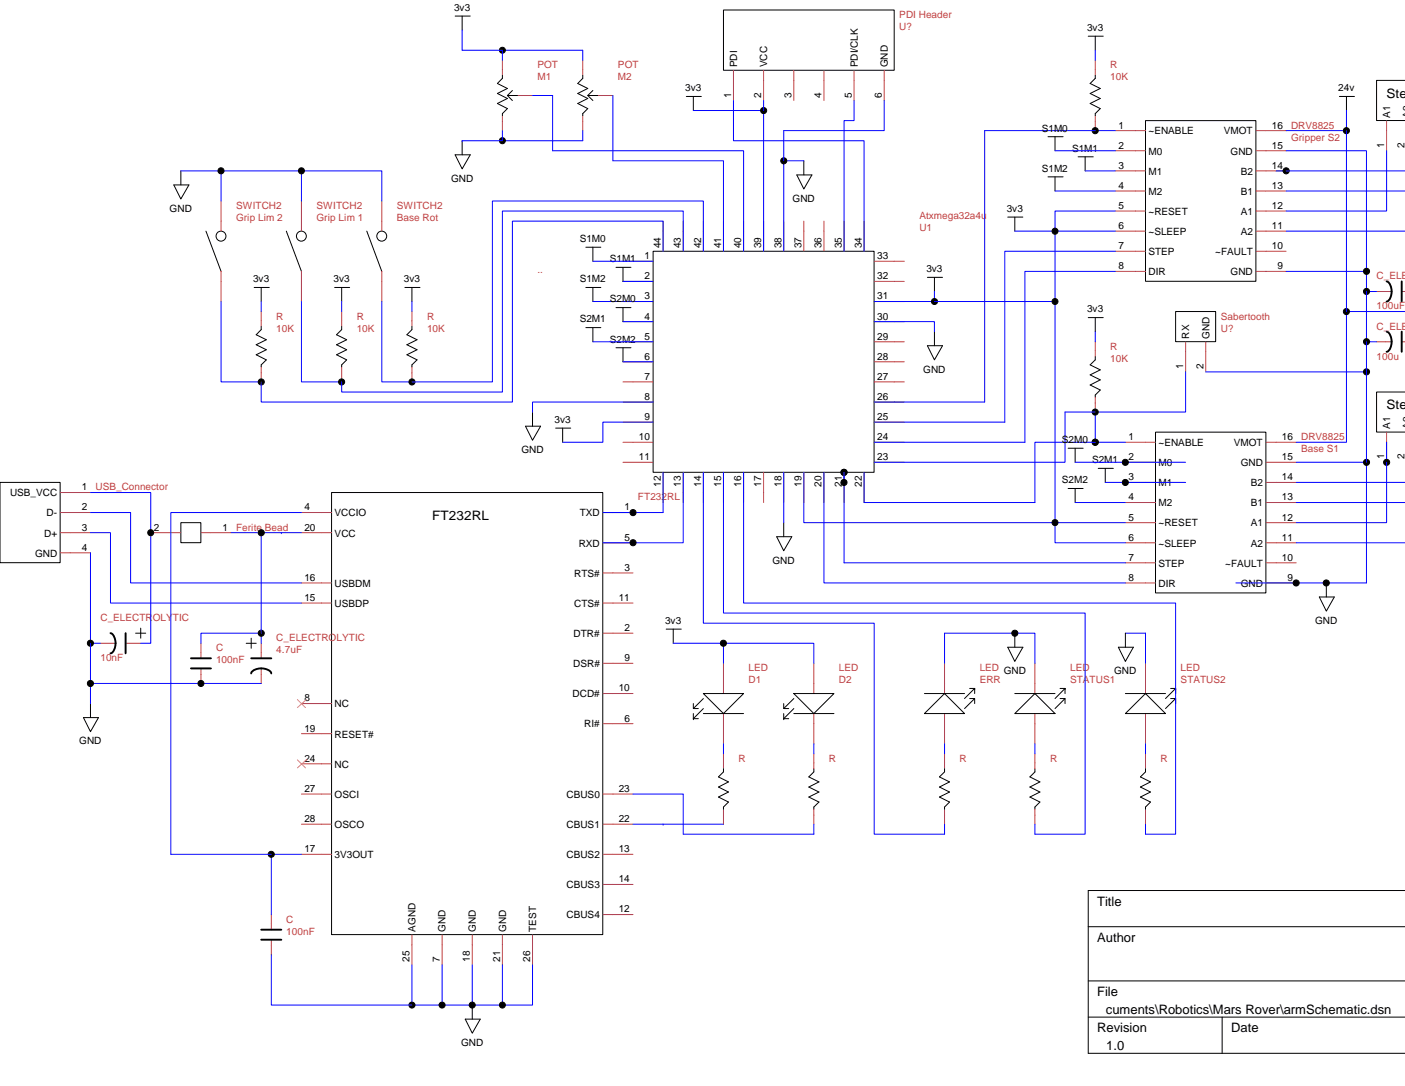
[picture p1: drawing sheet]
<svg xmlns="http://www.w3.org/2000/svg" width="279mm" height="216mm" viewBox="0 0 279 216" stroke-linecap="round" stroke-linejoin="round" font-family="sans-serif">
<g fill="none" stroke="#000" stroke-width=".2">
<path d="M90.5 3.2h3M91.9 3.2v2.8M99.9 15v.6l-1 1 2 1-2 1 2 1-2 1 2 1-1 1v.4M100.9 19l1 1M101.9 18l-1 1h2M115.9 15v.6l-1 1 2 1-2 1 2 1-2 1 2 1-1 1v.4M116.9 19l1 1M117.9 18l-1 1h2M136.5 19.2h3M137.9 19.2v2.8M143.9 2h33.9v12h-33.9zM216.4 7.2h3"/>
<path d="M217.8 7.2v2.8M217.8 15v.6l-1 1 2 1-2 1 2 1-2 1 2 1-1 1v.4M266.4 19.2h2.9M267.8 19.2v2.8M279.4 16h-5.7v8h5.7M34.6 36.8h3l-1.6 2.8zM36 34v2.8M90.5 30.8h3l-1.6 2.8zM91.9 28v2.8M158.5 34.8h3l-1.6 2.8zM159.9 32v2.8M208.4 27.2h3"/>
<path d="M208.4 35.2h3M209.8 27.2v2.8M209.8 35.2v2.8M214.4 31.2h3M215.8 31.2v2.8M227.8 24h21.9v31.9h-21.9zM41 46l3 8M50.5 57.1h3.1M51.9 57.1v2.8M56.9 46l3 8M66.5 57.1h3M67.9 57.1v2.8"/>
<path d="M72.9 46l3 8M80.5 57.1h3M81.9 57.1v2.8M116.5 57.1h3M116.5 49.1h3M117.9 49.1v2.8M117.9 57.1v2.8M122.5 53.1h3M123.9 53.1v2.8M129.9 50h43.9v43.9h-43.9zM184.4 55.1h3M185.8 55.1v2.9"/>
<path d="M200.4 43.2h3M201.8 43.2v2.8M51.9 64.9v.6l-1 1 2.1 1-2.1 1 2.1 1-2.1 1 2.1 1-1.1 1v.4M67.9 64.9v.6l-1 1 2 1-2 1 2 1-2 1 2 1-1 1v.4M81.9 64.9v.6l-1 1 2 1-2 1 2 1-2 1 2 1-1 1v.4M116.5 65.1h3M117.9 65.1v2.8M122.5 61.2h3M122.5 69.1h3M123.9 61.2v2.7M123.9 69.1v2.8M184.4 68.7h3l-1.6 2.8z"/>
<path d="M185.8 65.9v2.8M216.4 63.1h3M217.8 63.1v2.8M217.8 70.9v.6l-1 1 2 1-2 1 2 1-2 1 2 1-1 1v.4M233.8 61.9h7.9v6h-7.9zM279.4 77.9h-5.7v8h5.7M0 95.9h12v16h-12zM65.9 97.9h54v87.9h-54zM104.5 84.7h3l-1.6 2.8zM105.9 81.9v2.8M110.5 85.1h3M111.9 85.1v2.8"/>
<path d="M212.4 89.1h3M212.4 97.1h3M213.8 89.1v2.8M213.8 97.1v2.8M218.4 93.1h3M219.8 93.1v2.8M229.8 85.9h21.9v32h-21.9zM36 103.9h3.9v4h-3.9zM154.5 106.7h3l-1.6 2.8zM155.9 103.9v2.8M262.4 118.7h2.9l-1.5 2.8zM263.8 115.9v2.8"/>
<path d="M18 139.9v2.8M27 125.9h2M28 124.9v2M49 127.9h1.9M50 126.9v2M132.5 125.1h3M133.9 125.1v2.8M137.9 139.9v1h1M139.9 137.9h8l-4 4zM139.9 138.9l-2 2M155.9 139.9v1h.9M157.9 137.9h7.9l-4 4z"/>
<path d="M157.9 138.9l-2 2M183.8 137.9h8M192.8 138.9h1v1M192.8 136.9h1M193.8 138.9l-2 2M193.8 136.9l-2 2M193.8 136.9h.1M193.8 136.9v1M200.4 128.7h3l-1.6 2.8zM201.8 137.9h8M201.8 125.9v2.8M210.8 138.9h1v1"/>
<path d="M210.8 136.9h1M211.8 138.9l-2 2M211.8 136.9l-2 2M211.8 136.9h.1M211.8 136.9v1M222.4 128.7h3l-1.6 2.8zM223.8 137.9h8M223.8 125.9v2.8M232.8 138.9h1v1M232.8 136.9h1M233.8 138.9l-2 2M233.8 136.9l-2 2"/>
<path d="M233.8 136.9h.1M233.8 136.9v1M16.6 142.7h3l-1.6 2.8zM137.9 142.9h.1M137.9 141.9v1M137.9 142.9h1M139.9 141.9h8M139.9 140.9l-2 2M143.9 152.9v.6l-1 1 2 .9-2 1.1 2 1-2 1 2 .9-1 1v.4M155.9 142.9h.1M155.9 141.9v1M155.9 142.9h.9"/>
<path d="M157.9 141.9h7.9M157.9 140.9l-2 2M161.8 152.9v.6l-1 1 2.1 .9-2.1 1.1 2.1 1-2.1 1 2.1 .9-1.1 1v.4M183.8 141.9l4-4 4 4zM187.8 152.9v.6l-1 1 2 .9-2 1.1 2 1-2 1 2 .9-1 1v.4M201.8 141.9l4-4 4 4zM205.8 152.9v.6l-1 1 2 .9-2 1.1 2 1-2 1 2 .9-1 1v.4M223.8 141.9l4-4 4 4zM227.8 152.9v.6l-1 1 2 .9-2 1.1 2 1-2 1 2 .9-1 1v.4M279.4 177h-63v32.4h63M93.9 199.8v2.8M216.4 184.2h63"/>
<path d="M216.4 195h63M92.5 202.6h3l-1.6 2.8zM216.4 202.2h63M243 202.2v7.2"/>
<circle cx="43.9" cy="46.9" r=".99"/>
<circle cx="59.9" cy="46.9" r=".99"/>
<circle cx="75.9" cy="46.9" r=".99"/>
</g>
<g fill="none" stroke="#c04040" stroke-width=".2">
<path d="M99.9 12v3M102.9 19h3M115.9 12v3M118.9 19h3M145.9 14v6M151.8 14v6M157.9 14v6M163.9 14v6M169.8 14v6M175.8 14v6M217.8 12v3M44 40v6"/>
<path d="M59.9 40v6M75.9 40v6M99.9 23v3M115.9 23v3M217.8 23v3M221.8 26h6M221.8 30h6M221.8 34h6M221.8 38h6M249.8 26h6M249.8 30h6M249.8 34h6"/>
<path d="M249.8 38h6M275.7 24v6M44 54v5.9M59.9 54v5.9M75.9 54v5.9M123.9 51.9h6M123.9 55.9h6M123.9 59.9h6M131.9 44v6M135.9 44v6M139.9 44v6M143.9 44v6"/>
<path d="M147.9 44v6M151.8 44v6M155.9 44v6M159.9 44v6M163.9 44v6M167.9 44v6M171.8 44v6M173.8 51.9h6M173.8 55.9h6M173.8 59.9h6M221.8 42h6M221.8 46h6"/>
<path d="M221.8 50h6M221.8 54h6M249.8 42h6M249.8 46h6M249.8 50h6M249.8 54h6M273.7 58h3M278.7 58h.7M51.9 61.9v3M51.9 72.9v3M67.9 61.9v3M67.9 72.9v3"/>
<path d="M81.9 61.9v3M81.9 72.9v3M123.9 63.9h6M123.9 67.9h6M123.9 71.9h6M123.9 75.9h6M123.9 79.9h6M173.8 63.9h6M173.8 67.9h6M173.8 71.9h6M173.8 75.9h6M173.8 79.9h6"/>
<path d="M217.8 67.9v3M217.8 78.9v3M235.8 67.9v6M239.8 67.9v6M273.7 67.9h3M278.7 67.9h.7M12 97.9h6M123.9 83.9h6M123.9 87.9h6M123.9 91.9h6M131.9 93.9v6M135.9 93.9v6"/>
<path d="M139.9 93.9v6M143.9 93.9v6M147.9 93.9v6M151.8 93.9v6M155.9 93.9v6M159.9 93.9v6M163.9 93.9v6M167.9 93.9v6M171.8 93.9v6M173.8 83.9h6M173.8 87.9h6M173.8 91.9h6"/>
<path d="M223.8 87.9h6M223.8 91.9h6M223.8 95.9h6M223.8 99.9h6M251.8 87.9h6M251.8 91.9h6M251.8 95.9h6M251.8 99.9h6M275.7 85.9v6M12 101.9h6M12 105.9h6M12 109.9h6"/>
<path d="M30 105.9h6M40 105.9h6M59.9 101.9h6M59.9 119.9h6M59.9 115.9h6M59.9 105.9h6M119.9 101.9h6M119.9 113.9h6M119.9 107.9h6M119.9 119.9h6M223.8 107.9h6M223.8 115.9h6"/>
<path d="M223.8 103.9h6M223.8 111.9h6M251.8 107.9h6M251.8 115.9h6M251.8 103.9h6M251.8 111.9h6M20 127.9h3M25 127.9h3M40 127.9v3M40 132.9v3M51.9 127.9v3M51.9 132.9v3"/>
<path d="M59.9 139.9h6M119.9 125.9h6M119.9 131.9h6M119.9 137.9h6M143.9 131.9v6M161.8 131.9v6M187.8 131.9v6M205.8 131.9v6M227.8 131.9v6M59.9 145.9h6M59.9 157.9h6M59.9 151.8h6"/>
<path d="M119.9 143.9h6M119.9 157.9h6M143.9 141.9v6M143.9 149.9v3M161.8 141.9v6M161.8 149.9v3M187.8 141.9v6M187.8 149.9v3M205.8 141.9v6M205.8 149.9v3M227.8 141.9v6M227.8 149.9v3"/>
<path d="M59.9 169.8h6M59.9 163.9h6M119.9 169.8h6M119.9 175.8h6M119.9 163.9h6M143.9 160.8v3.1M161.8 160.8v3.1M187.8 160.8v3.1M205.8 160.8v3.1M227.8 160.8v3.1M54 181.8v3M54 186.8v3"/>
<path d="M81.9 185.8v6M87.9 185.8v6M93.9 185.8v6M99.9 185.8v6M105.9 185.8v6M119.9 181.8h6"/>
</g>
<path d="M59.1 139.1l1.6 1.6M60.9 139.1l-1.8 1.6M59.1 151.1l1.6 1.6M60.9 151.1l-1.8 1.6" fill="none" stroke="#ff7e7e" stroke-width=".2"/>
<g fill="none" stroke="#00f" stroke-width=".2">
<path d="M91.9 6v4h24v2M99.9 10v2M105.9 19h4v11h38v20M121.9 19v13h22v18M145.9 20v8h25.9v22M151.8 20v30M169.8 20v4h-1.9v26M175.8 20v6h-19.9v24M217.8 10v2M36 34h23.9M44 34v6M59.9 34h16v6"/>
<path d="M59.9 34v6M91.9 28h.1M99.9 26v2M115.9 26v2h-24M137.9 22h13.9M155.9 32h4M209.8 30h12M209.8 38h12M215.8 34h6M221.8 26h-26v53.9h-22M253.8 34h25.6M255.8 30h15.9v24"/>
<path d="M255.8 38h23.6M267.8 22v4h-12M267.8 26v35.9M275.7 30v12h-19.9M51.9 59.9v2M67.9 59.9v2M81.9 59.9v2M117.9 59.9h12M117.9 51.9h12M123.9 55.9h6M131.9 50v-6h-30v35.9h-50v-4h-7.9v-16M135.9 50v-8h-36v35.9h-32v-2h-8v-16"/>
<path d="M139.9 50v-10h-42v35.9h-22v-16M185.8 59.9h24M185.8 58v1.9h-12M221.8 46h-12v57.9M221.8 50h-22v33.9h-26M221.8 42h-12v4h-8M221.8 54h-18v33.9h-30M255.8 54h15.9M255.8 46h23.6M271.7 54v61.9h-25.9M271.7 58h2M117.9 67.9h12"/>
<path d="M123.9 63.9h6M123.9 71.9h6M129.9 79.9h-24v2M173.8 63.9h12v2M217.8 65.9v2M235.8 73.9v8h-18M239.8 73.9h31.9M267.8 61.9h11.6M267.8 61.9v26h-10M271.7 67.9h2M18 97.9h12v30h-2M129.9 83.9h-10v4h-8"/>
<path d="M131.9 93.9v8h-12M135.9 93.9v14h-16M139.9 93.9v30h33.9v41.9h14v-1.9M143.9 93.9v28h71.9v43.9h-10v-1.9M147.9 93.9v26h85.9v45.9h-6v-1.9M155.9 93.9v10M159.9 93.9v10h49.9M163.9 93.9v22h59.9M167.9 93.9v18h55.9M213.8 99.9h10M213.8 91.9h22M217.8 81.9h-6v10h-38"/>
<path d="M217.8 87.9h6M217.8 87.9h-12v12h-34v-6M217.8 81.9v6M219.8 95.9h16M257.8 99.9h21.6M257.8 91.9h13.9M257.8 95.9h21.6M275.7 87.9v16h-17.9M18 101.9h8v14h33.9M18 105.9h4v14h37.9M18 109.9v26M46 105.9h13.9"/>
<path d="M51.9 105.9v22M55.9 105.9h.1M59.9 101.9h-25.9v67.9h25.9M209.8 103.9v4h14M209.8 103.9h14M257.8 107.9h21.6M18 127.9h2M51.9 135.9h-33.9v4M51.9 125.9h-11.9v2M133.9 127.9h10M143.9 127.9h17.9v4M143.9 127.9v4"/>
<path d="M187.8 131.9v-6h18v6M223.8 125.9h4v6M125.9 157.9h10v7.9h25.9v-1.9M143.9 147.9v2M161.8 147.9v2M187.8 147.9v2M205.8 147.9v2M227.8 147.9v2M54 169.8v12M125.9 163.9h18M131.9 163.9h.1M54 189.8v10h27.9"/>
<path d="M81.9 191.8v8M81.9 199.8h18M87.9 191.8v8M93.9 191.8v8M99.9 191.8v8M105.9 191.8v8h-6"/>
</g>
<g fill="#000" stroke="#000" stroke-width=".2">
<circle cx="99.9" cy="10" r=".59"/>
<circle cx="43.9" cy="34" r=".61"/>
<circle cx="59.9" cy="34" r=".6"/>
<circle cx="99.9" cy="28" r=".6"/>
<circle cx="151.9" cy="22" r=".61"/>
<circle cx="155.9" cy="32" r=".61"/>
<circle cx="217.8" cy="26" r=".61"/>
<circle cx="255.8" cy="34" r=".61"/>
<circle cx="267.7" cy="26" r=".61"/>
<circle cx="185.8" cy="59.9" r=".6"/>
<circle cx="209.8" cy="46" r=".6"/>
<circle cx="209.8" cy="59.9" r=".59"/>
<circle cx="271.7" cy="53.9" r=".61"/>
<circle cx="271.7" cy="57.9" r=".61"/>
<circle cx="52" cy="75.9" r=".61"/>
<circle cx="67.9" cy="75.9" r=".61"/>
<circle cx="81.9" cy="75.9" r=".61"/>
<circle cx="267.7" cy="61.9" r=".61"/>
<circle cx="271.7" cy="73.9" r=".61"/>
<circle cx="271.7" cy="67.9" r=".61"/>
<circle cx="167.8" cy="93.9" r=".61"/>
<circle cx="167.8" cy="95.9" r=".61"/>
<circle cx="217.8" cy="81.9" r=".61"/>
<circle cx="217.8" cy="87.9" r=".61"/>
<circle cx="223.8" cy="91.9" r=".61"/>
<circle cx="223.8" cy="95.9" r=".61"/>
<circle cx="271.7" cy="91.9" r=".61"/>
<circle cx="275.7" cy="91.9" r=".61"/>
<circle cx="30" cy="105.9" r=".6"/>
<circle cx="52" cy="105.9" r=".61"/>
<circle cx="125.9" cy="101.9" r=".61"/>
<circle cx="125.9" cy="107.9" r=".61"/>
<circle cx="209.8" cy="103.9" r=".6"/>
<circle cx="257.8" cy="115.9" r=".61"/>
<circle cx="263.7" cy="115.9" r=".61"/>
<circle cx="18" cy="127.9" r=".61"/>
<circle cx="18" cy="135.9" r=".61"/>
<circle cx="40" cy="135.9" r=".6"/>
<circle cx="52" cy="125.9" r=".61"/>
<circle cx="143.9" cy="127.9" r=".61"/>
<circle cx="201.8" cy="125.9" r=".61"/>
<circle cx="53.9" cy="169.8" r=".6"/>
<circle cx="81.9" cy="199.8" r=".6"/>
<circle cx="87.9" cy="199.8" r=".6"/>
<circle cx="93.9" cy="199.8" r=".6"/>
<circle cx="99.9" cy="199.8" r=".59"/>
</g>
<path d="M275.7 55.9a2.33 2.33 0 0 1 1 2.6 1.66 1.66 0 0 1-1 1.4M278.7 55.9v4M275.7 65.9a2.33 2.33 0 0 1 1 2.6 1.66 1.66 0 0 1-1 1.4M278.7 65.9v4M22 125.9a2.34 2.34 0 0 1 .9 2.5 1.69 1.69 0 0 1-.9 1.5M25 125.9v4M38 132.9h4M38 130.9h4M50 133.9a2.3 2.3 0 0 1 2.5-1 1.72 1.72 0 0 1 1.5 1M50 130.9h4M51.9 186.8h4M51.9 184.8h4" fill="none" stroke="#000" stroke-width=".38"/>
<g font-size="2.6">
<text x="275.7" y="19.4">Ste</text>
<text x="275.7" y="81.3">Ste</text>
<text x="85.9" y="103.3">FT232RL</text>
<text x="218.2" y="180.1">Title</text>
<text x="218.2" y="187.3">Author</text>
<text x="218.2" y="198">File</text>
<text x="219.9" y="201.6">cuments\Robotics\Mars Rover\armSchematic.dsn</text>
<text x="218.2" y="205.2">Revision</text>
<text x="220" y="208.8">1.0</text>
<text x="244.8" y="205.2">Date</text>
</g>
<g font-size="2">
<text x="90.3" y="2.2">3v3</text>
<text x="216.2" y="6.2">3v3</text>
<text x="146.6" y="13.4" transform="rotate(-90 146.6 13.4)">PDI</text>
<text x="152.6" y="13.4" transform="rotate(-90 152.6 13.4)">VCC</text>
<text x="170.6" y="13.4" transform="rotate(-90 170.6 13.4)">PDI/CLK</text>
<text x="176.6" y="13.4" transform="rotate(-90 176.6 13.4)">GND</text>
<text x="136.2" y="18.2">3v3</text>
<text x="145.4" y="19.4" transform="rotate(-90 145.4 19.4)">1</text>
<text x="151.4" y="19.4" transform="rotate(-90 151.4 19.4)">2</text>
<text x="157.4" y="19.4" transform="rotate(-90 157.4 19.4)">3</text>
<text x="163.4" y="19.4" transform="rotate(-90 163.4 19.4)">4</text>
<text x="169.4" y="19.4" transform="rotate(-90 169.4 19.4)">5</text>
<text x="175.4" y="19.4" transform="rotate(-90 175.4 19.4)">6</text>
<text x="266.1" y="18.2">24v</text>
<text x="276.5" y="23.4" transform="rotate(-90 276.5 23.4)">A1</text>
<text x="207.2" y="26.2">S1M0</text>
<text x="222.4" y="25.5">1</text>
<text x="222.4" y="29.5">2</text>
<text x="228.4" y="26.7">~ENABLE</text>
<text x="243.4" y="26.7">VMOT</text>
<text x="252.9" y="29.5">15</text>
<text x="252.9" y="25.5">16</text>
<text x="275.3" y="29.4" transform="rotate(-90 275.3 29.4)">1</text>
<text x="279.3" y="29.4" transform="rotate(-90 279.3 29.4)">2</text>
<text x="207.2" y="34.1">S1M2</text>
<text x="213.2" y="30.1">S1M1</text>
<text x="222.4" y="33.5">3</text>
<text x="228.4" y="30.7">M0</text>
<text x="228.4" y="34.7">M1</text>
<text x="244.7" y="30.7">GND</text>
<text x="246.7" y="34.7">B2</text>
<text x="252.9" y="33.5">14</text>
<text x="89.7" y="36.1">GND</text>
<text x="157.6" y="40.1">GND</text>
<text x="222.4" y="37.5">4</text>
<text x="222.4" y="41.5">5</text>
<text x="228.4" y="38.7">M2</text>
<text x="246.7" y="38.7">B1</text>
<text x="252.9" y="41.5">12</text>
<text x="252.9" y="37.5">13</text>
<text x="33.7" y="42.1">GND</text>
<text x="200.2" y="42.1">3v3</text>
<text x="222.4" y="45.5">6</text>
<text x="228.4" y="42.7">~RESET</text>
<text x="228.4" y="46.7">~SLEEP</text>
<text x="246.7" y="46.7">A2</text>
<text x="246.7" y="42.7">A1</text>
<text x="252.9" y="45.5">11</text>
<text x="115.3" y="48.1">S1M0</text>
<text x="121.3" y="52.1">S1M1</text>
<text x="128.2" y="51.5">1</text>
<text x="131.4" y="49.4" transform="rotate(-90 131.4 49.4)">44</text>
<text x="135.4" y="49.4" transform="rotate(-90 135.4 49.4)">43</text>
<text x="139.4" y="49.4" transform="rotate(-90 139.4 49.4)">42</text>
<text x="143.4" y="49.4" transform="rotate(-90 143.4 49.4)">41</text>
<text x="147.4" y="49.4" transform="rotate(-90 147.4 49.4)">40</text>
<text x="151.4" y="49.4" transform="rotate(-90 151.4 49.4)">39</text>
<text x="155.4" y="49.4" transform="rotate(-90 155.4 49.4)">38</text>
<text x="159.4" y="49.4" transform="rotate(-90 159.4 49.4)">37</text>
<text x="163.4" y="49.4" transform="rotate(-90 163.4 49.4)">36</text>
<text x="167.4" y="49.4" transform="rotate(-90 167.4 49.4)">35</text>
<text x="171.4" y="49.4" transform="rotate(-90 171.4 49.4)">34</text>
<text x="174.4" y="51.5">33</text>
<text x="222.4" y="49.5">7</text>
<text x="222.4" y="53.5">8</text>
<text x="228.4" y="50.7">STEP</text>
<text x="241.7" y="50.7">~FAULT</text>
<text x="252.9" y="49.5">10</text>
<text x="254" y="53.5">9</text>
<text x="50.3" y="56.1">3v3</text>
<text x="66.3" y="56.1">3v3</text>
<text x="80.3" y="56.1">3v3</text>
<text x="115.3" y="56.1">S1M2</text>
<text x="128.2" y="55.5">2</text>
<text x="128.2" y="59.5">3</text>
<text x="174.4" y="59.5">31</text>
<text x="174.4" y="55.5">32</text>
<text x="184.2" y="54.1">3v3</text>
<text x="228.4" y="54.7">DIR</text>
<text x="244.7" y="54.7">GND</text>
<text x="115.3" y="64.1">S2M1</text>
<text x="121.3" y="60.1">S2M0</text>
<text x="128.2" y="63.5">4</text>
<text x="174.4" y="63.5">30</text>
<text x="216.2" y="62.1">3v3</text>
<text x="121.3" y="68.1">S2M2</text>
<text x="128.2" y="67.5">5</text>
<text x="128.2" y="71.5">6</text>
<text x="174.4" y="71.5">28</text>
<text x="174.4" y="67.5">29</text>
<text x="236.5" y="67.3" transform="rotate(-90 236.5 67.3)">RX</text>
<text x="240.5" y="67.3" transform="rotate(-90 240.5 67.3)">GND</text>
<text x="128.2" y="75.5">7</text>
<text x="174.4" y="75.5">27</text>
<text x="183.6" y="74.1">GND</text>
<text x="235.3" y="73.3" transform="rotate(-90 235.3 73.3)">1</text>
<text x="239.3" y="73.3" transform="rotate(-90 239.3 73.3)">2</text>
<text x="128.2" y="79.5">8</text>
<text x="128.2" y="83.5">9</text>
<text x="174.4" y="83.5">25</text>
<text x="174.4" y="79.5">26</text>
<text x="110.3" y="84.1">3v3</text>
<text x="127" y="87.5">10</text>
<text x="174.4" y="87.5">24</text>
<text x="211.2" y="88.1">S2M0</text>
<text x="224.4" y="87.5">1</text>
<text x="230.4" y="88.7">~ENABLE</text>
<text x="245.4" y="88.7">VMOT</text>
<text x="254.9" y="87.5">16</text>
<text x="276.5" y="85.3" transform="rotate(-90 276.5 85.3)">A1</text>
<text x="103.7" y="90">GND</text>
<text x="127" y="91.5">11</text>
<text x="174.4" y="91.5">23</text>
<text x="217.2" y="92.1">S2M1</text>
<text x="224.4" y="91.5">2</text>
<text x="224.4" y="95.5">3</text>
<text x="230.4" y="92.7">M0</text>
<text x="246.7" y="92.7">GND</text>
<text x="254.9" y="95.5">14</text>
<text x="254.9" y="91.5">15</text>
<text x="275.3" y="91.3" transform="rotate(-90 275.3 91.3)">1</text>
<text x="279.3" y="91.3" transform="rotate(-90 279.3 91.3)">2</text>
<text x="2" y="98.7">USB_VCC</text>
<text x="16.3" y="101.5">2</text>
<text x="16.3" y="97.5">1</text>
<text x="60.5" y="101.5">4</text>
<text x="124.2" y="101.5">1</text>
<text x="131.4" y="96.8" transform="rotate(-90 131.4 96.8)">12</text>
<text x="135.4" y="96.8" transform="rotate(-90 135.4 96.8)">13</text>
<text x="139.4" y="96.8" transform="rotate(-90 139.4 96.8)">14</text>
<text x="143.4" y="96.8" transform="rotate(-90 143.4 96.8)">15</text>
<text x="147.4" y="96.8" transform="rotate(-90 147.4 96.8)">16</text>
<text x="151.4" y="96.8" transform="rotate(-90 151.4 96.8)">17</text>
<text x="155.4" y="96.8" transform="rotate(-90 155.4 96.8)">18</text>
<text x="159.4" y="96.8" transform="rotate(-90 159.4 96.8)">19</text>
<text x="163.4" y="96.8" transform="rotate(-90 163.4 96.8)">20</text>
<text x="167.4" y="96.8" transform="rotate(-90 167.4 96.8)">21</text>
<text x="171.4" y="96.8" transform="rotate(-90 171.4 96.8)">22</text>
<text x="211.2" y="96.1">S2M2</text>
<text x="224.4" y="99.5">4</text>
<text x="230.4" y="96.7">M1</text>
<text x="230.4" y="100.7">M2</text>
<text x="248.7" y="100.7">B1</text>
<text x="248.7" y="96.7">B2</text>
<text x="254.9" y="99.5">13</text>
<text x="8.8" y="106.7">D+</text>
<text x="9.3" y="102.7">D-</text>
<text x="16.3" y="105.5">3</text>
<text x="30.6" y="105.5">2</text>
<text x="44.2" y="105.5">1</text>
<text x="60.5" y="105.5">20</text>
<text x="66.5" y="102.7">VCCIO</text>
<text x="66.5" y="106.7">VCC</text>
<text x="115.3" y="102.7">TXD</text>
<text x="124.2" y="107.5">5</text>
<text x="224.4" y="103.5">5</text>
<text x="224.4" y="107.5">6</text>
<text x="230.4" y="104.6">~RESET</text>
<text x="248.7" y="104.6">A1</text>
<text x="254.9" y="107.5">11</text>
<text x="254.9" y="103.5">12</text>
<text x="7" y="110.7">GND</text>
<text x="16.3" y="109.5">4</text>
<text x="115.1" y="108.6">RXD</text>
<text x="124.2" y="113.5">3</text>
<text x="153.6" y="112">GND</text>
<text x="224.4" y="111.5">7</text>
<text x="230.4" y="108.6">~SLEEP</text>
<text x="230.4" y="112.6">STEP</text>
<text x="243.6" y="112.6">~FAULT</text>
<text x="248.7" y="108.6">A2</text>
<text x="254.9" y="111.5">10</text>
<text x="60.5" y="119.5">15</text>
<text x="60.5" y="115.5">16</text>
<text x="66.5" y="116.6">USBDM</text>
<text x="114.2" y="114.6">RTS#</text>
<text x="123" y="119.5">11</text>
<text x="224.4" y="115.5">8</text>
<text x="230.4" y="116.6">DIR</text>
<text x="246.7" y="116.6">GND</text>
<text x="256" y="115.5">9</text>
<text x="66.5" y="120.6">USBDP</text>
<text x="114.2" y="120.6">CTS#</text>
<text x="124.2" y="125.5">2</text>
<text x="132.2" y="124.1">3v3</text>
<text x="261.5" y="124">GND</text>
<text x="114" y="126.6">DTR#</text>
<text x="124.2" y="131.4">9</text>
<text x="114" y="132.6">DSR#</text>
<text x="123" y="137.5">10</text>
<text x="199.6" y="134">GND</text>
<text x="221.6" y="134">GND</text>
<text x="60.5" y="139.4">8</text>
<text x="66.5" y="140.6">NC</text>
<text x="113.9" y="138.6">DCD#</text>
<text x="124.2" y="143.4">6</text>
<text x="15.8" y="148">GND</text>
<text x="60.5" y="145.4">19</text>
<text x="66.5" y="146.6">RESET#</text>
<text x="116.2" y="144.6">RI#</text>
<text x="60.5" y="151.4">24</text>
<text x="66.5" y="152.6">NC</text>
<text x="60.5" y="157.4">27</text>
<text x="66.5" y="158.6">OSCI</text>
<text x="112.6" y="158.6">CBUS0</text>
<text x="123" y="157.4">23</text>
<text x="60.5" y="163.4">28</text>
<text x="66.5" y="164.6">OSCO</text>
<text x="112.6" y="164.6">CBUS1</text>
<text x="123" y="163.4">22</text>
<text x="60.5" y="169.4">17</text>
<text x="66.5" y="170.6">3V3OUT</text>
<text x="112.6" y="170.6">CBUS2</text>
<text x="123" y="169.4">13</text>
<text x="112.6" y="176.6">CBUS3</text>
<text x="123" y="175.4">14</text>
<text x="82.6" y="185.2" transform="rotate(-90 82.6 185.2)">AGND</text>
<text x="88.6" y="185.2" transform="rotate(-90 88.6 185.2)">GND</text>
<text x="94.6" y="185.2" transform="rotate(-90 94.6 185.2)">GND</text>
<text x="100.6" y="185.2" transform="rotate(-90 100.6 185.2)">GND</text>
<text x="106.6" y="185.2" transform="rotate(-90 106.6 185.2)">TEST</text>
<text x="112.6" y="182.6">CBUS4</text>
<text x="123" y="181.4">12</text>
<text x="81.4" y="191.2" transform="rotate(-90 81.4 191.2)">25</text>
<text x="87.5" y="191.2" transform="rotate(-90 87.5 191.2)">7</text>
<text x="93.5" y="191.2" transform="rotate(-90 93.5 191.2)">18</text>
<text x="99.4" y="191.2" transform="rotate(-90 99.4 191.2)">21</text>
<text x="105.4" y="191.2" transform="rotate(-90 105.4 191.2)">26</text>
<text x="91.7" y="207.9">GND</text>
</g>
<g font-size="2" fill="#c04040">
<text x="178.8" y="6">U?</text>
<text x="178.8" y="3.6">PDI Header</text>
<text x="106.9" y="16">M1</text>
<text x="106.9" y="13.6">POT</text>
<text x="122.9" y="16">M2</text>
<text x="122.9" y="13.6">POT</text>
<text x="220.8" y="16">10K</text>
<text x="220.8" y="13.6">R</text>
<text x="256.8" y="27.9">Gripper S2</text>
<text x="256.8" y="25.5">DRV8825</text>
<text x="46.9" y="41.5">SWITCH2</text>
<text x="62.9" y="41.5">SWITCH2</text>
<text x="78.9" y="41.5">SWITCH2</text>
<text x="46.9" y="43.9">Grip Lim 2</text>
<text x="62.9" y="43.9">Grip Lim 1</text>
<text x="78.9" y="43.9">Base Rot</text>
<text x="182.8" y="45.9">U1</text>
<text x="182.8" y="43.5">Atxmega32a4u</text>
<text x="106.9" y="54.3">..</text>
<text x="273.7" y="55.5">C_ELE</text>
<text x="54.9" y="65.9">10K</text>
<text x="54.9" y="63.5">R</text>
<text x="70.9" y="65.9">10K</text>
<text x="70.9" y="63.5">R</text>
<text x="84.9" y="65.9">10K</text>
<text x="84.9" y="63.5">R</text>
<text x="242.8" y="65.9">U?</text>
<text x="242.8" y="63.5">Sabertooth</text>
<text x="273.7" y="61.5">100uF</text>
<text x="273.7" y="65.5">C_ELE</text>
<text x="220.8" y="71.9">10K</text>
<text x="220.8" y="69.5">R</text>
<text x="273.7" y="71.5">100u</text>
<text x="258.8" y="89.9">Base S1</text>
<text x="258.8" y="87.5">DRV8825</text>
<text x="19" y="97.5">USB_Connector</text>
<text x="126.9" y="99.5">FT232RL</text>
<text x="46.9" y="105.5">Ferite Bead</text>
<text x="20" y="123.5">C_ELECTROLYTIC</text>
<text x="20" y="131.4">10nF</text>
<text x="43" y="131.8">100nF</text>
<text x="43" y="129.5">C</text>
<text x="54.9" y="129.9">4.7uF</text>
<text x="54.9" y="127.5">C_ELECTROLYTIC</text>
<text x="148.9" y="135.8">D1</text>
<text x="148.9" y="133.5">LED</text>
<text x="166.8" y="135.8">D2</text>
<text x="166.8" y="133.5">LED</text>
<text x="194.8" y="135.8">ERR</text>
<text x="194.8" y="133.5">LED</text>
<text x="212.8" y="135.8">STATUS1</text>
<text x="212.8" y="133.5">LED</text>
<text x="234.8" y="135.8">STATUS2</text>
<text x="234.8" y="133.5">LED</text>
<text x="146.9" y="151.4">R</text>
<text x="164.8" y="151.4">R</text>
<text x="190.8" y="151.4">R</text>
<text x="208.8" y="151.4">R</text>
<text x="230.8" y="151.4">R</text>
<text x="56.9" y="185.8">100nF</text>
<text x="56.9" y="183.4">C</text>
</g>
</svg>
